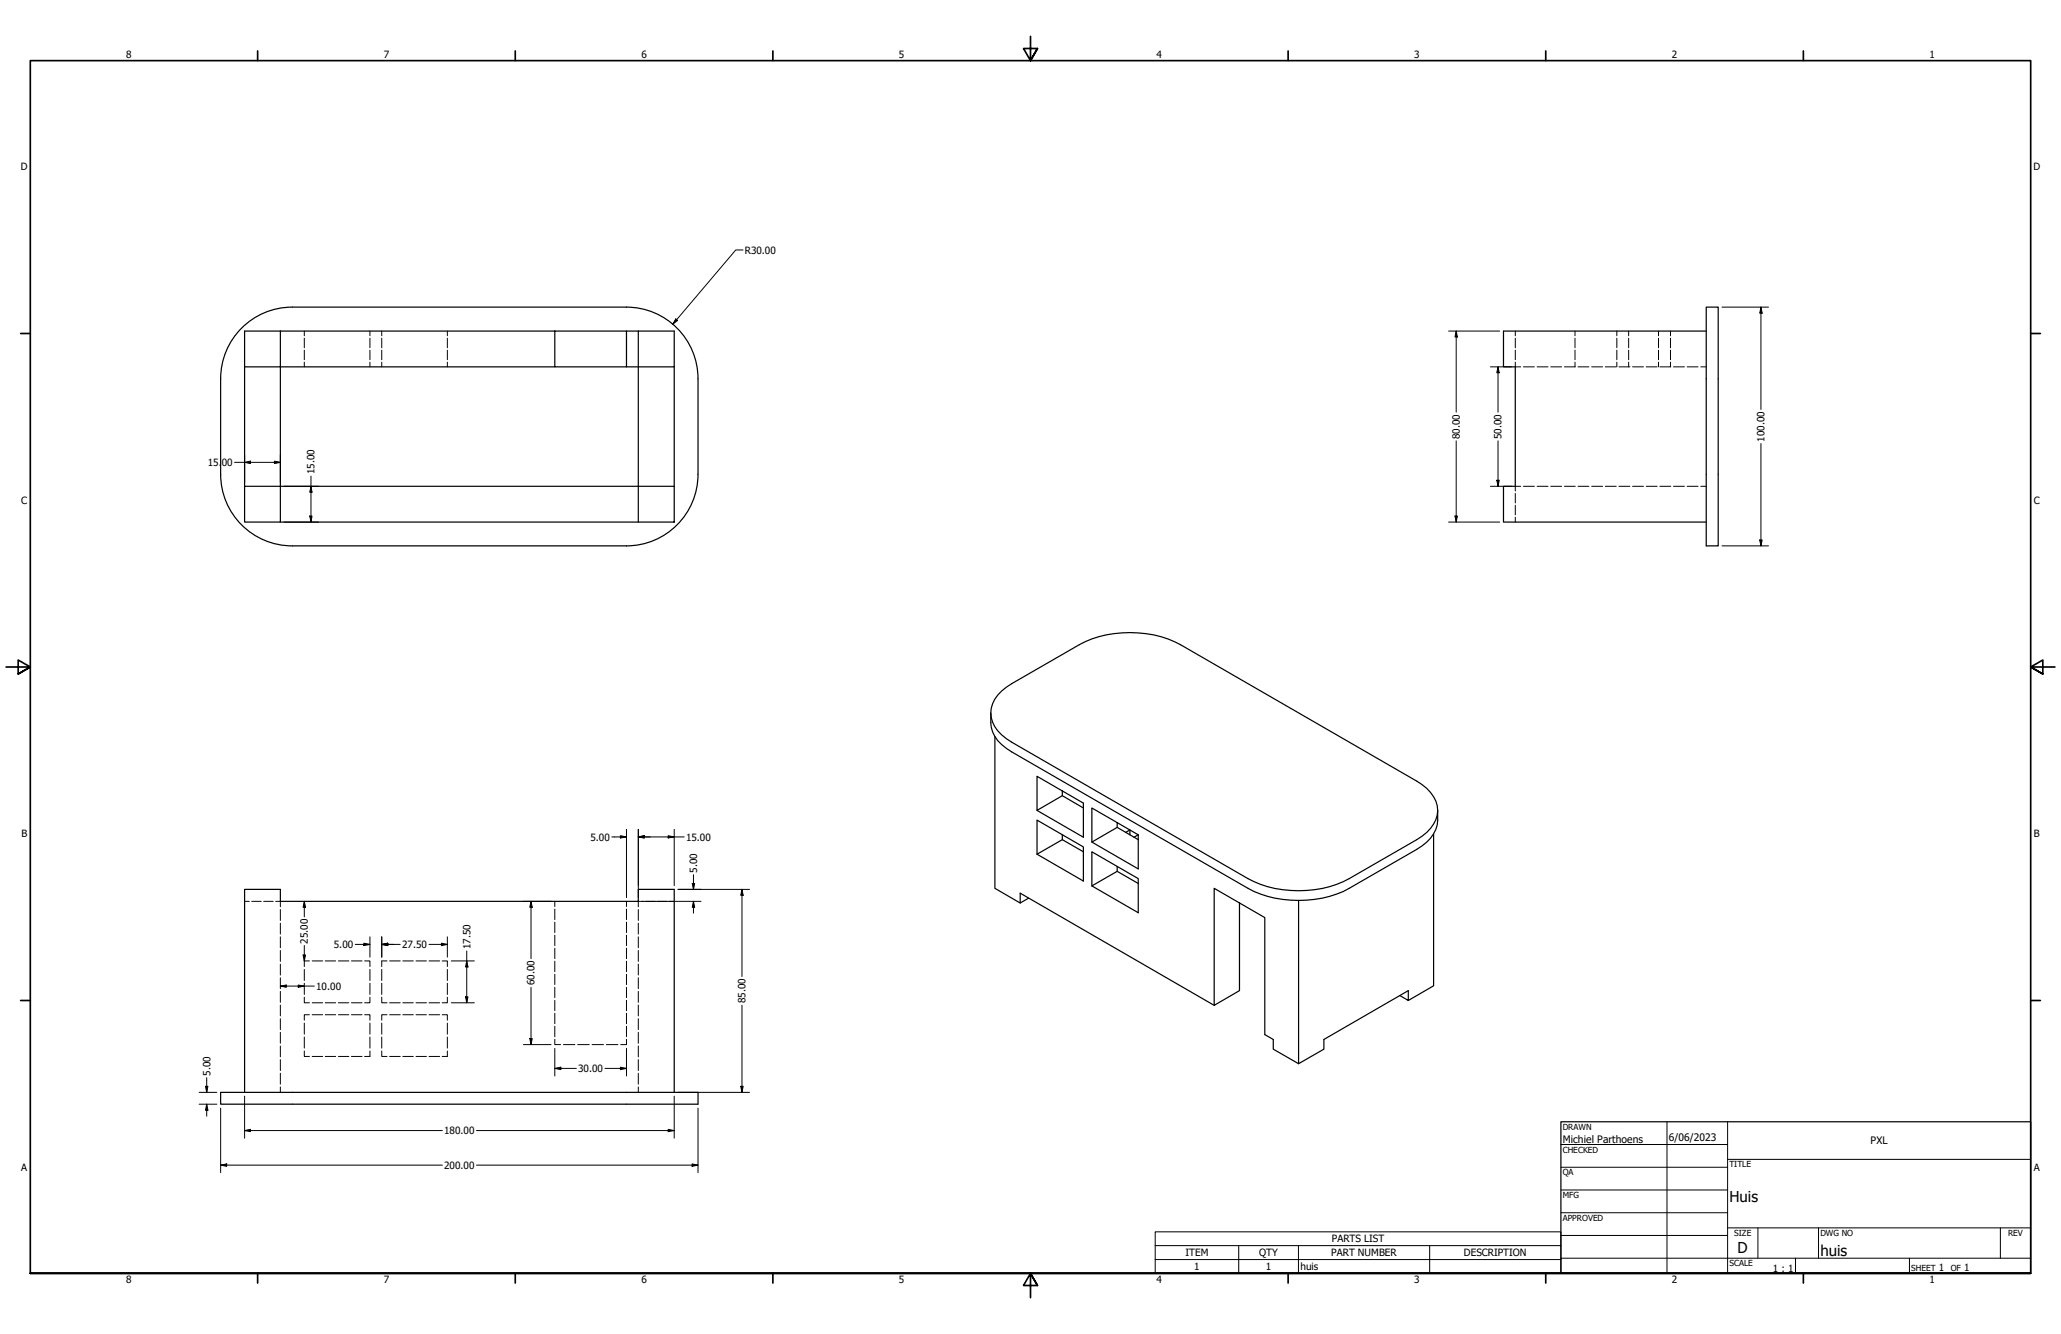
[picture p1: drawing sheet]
<svg xmlns="http://www.w3.org/2000/svg" width="864mm" height="559mm" viewBox="0 0 864 559" stroke-linecap="round" stroke-linejoin="round" font-family="sans-serif">
<!-- layer: Hidden (ANSI) -->
<g fill="none" stroke="#000" stroke-width=".42">
<path d="M127.5 138.7v2M155 138.7v2M160 138.7v2M187.5 138.7v2M634.9 138.7v2M660 138.7v2M677.5 138.7v2M682.4 138.7v2M694.9 138.7v2M700 138.7v2M127.5 141.7v4M127.5 146.7v4"/>
<path d="M127.5 151.7v2M155 141.7v4M155 146.7v4M155 151.7v2M160 141.7v4M160 146.7v4M160 151.7v2M187.5 141.7v4M187.5 146.7v4M187.5 151.7v2M634.9 151.7v2h2.3M634.9 141.7v4"/>
<path d="M634.9 146.7v4M638.4 153.7h4.5M644.1 153.7h4.6M649.8 153.7h4.6M655.5 153.7h4.6M660 141.7v4M660 146.7v4M660 151.7v2M661.2 153.7h4.6M666.9 153.7h4.6M672.7 153.7h4.5M677.5 141.7v4"/>
<path d="M677.5 146.7v4M677.5 151.7v2M678.4 153.7h4.5M682.4 141.7v4M682.4 146.7v4M682.4 151.7v2M684.1 153.7h4.6M689.8 153.7h4.6M694.9 141.7v4M694.9 146.7v4M694.9 151.7v2M695.5 153.7h4.6"/>
<path d="M700 141.7v4M700 146.7v4M700 151.7v2M701.2 153.7h4.6M706.9 153.7h4.6M712.7 153.7h2.2M634.9 206.7v4M634.9 211.6v4M634.9 216.7v2M637.2 203.7h-2.3v2M638.4 203.7h4.5M644.1 203.7h4.6"/>
<path d="M649.8 203.7h4.6M655.5 203.7h4.6M661.2 203.7h4.6M666.9 203.7h4.6M672.7 203.7h4.5M678.4 203.7h4.5M684.1 203.7h4.6M689.8 203.7h4.6M695.5 203.7h4.6M701.2 203.7h4.6M706.9 203.7h4.6M712.7 203.7h2.2"/>
<path d="M102.5 377.6h2M105.5 377.6h4M110.5 377.6h4M115.5 377.6h2v2.3M232.5 377.6v2.1M262.5 377.6v2.1M269.5 377.6h-2v2.3M270.5 377.6h4M275.5 377.6h4M280.5 377.6h2M117.5 381v4.6M117.5 386.7v4.6"/>
<path d="M117.5 392.4v4.6M117.5 398.1v4.6M232.5 380.8v4.4M232.5 386.3v4.4M232.5 391.7v4.4M232.5 397.2v4.4M262.5 380.8v4.4M262.5 386.3v4.4M262.5 391.7v4.4M262.5 397.2v4.4M267.5 381v4.6M267.5 386.7v4.6"/>
<path d="M267.5 392.4v4.6M267.5 398.1v4.6M117.5 403.9v4.5M117.5 409.6v4.5M117.5 415.3v4.6M127.5 417.7v2.4h2.2M127.5 406.1v4.6M127.5 411.9v4.7M129.7 402.5h-2.2v2.4M130.8 402.5h4.4M136.3 402.5h4.4M141.8 402.5h4.4"/>
<path d="M147.3 402.5h4.4M152.8 402.5h2.2v2.4M155 417.7v2.4h-2.2M155 406.1v4.6M155 411.9v4.7M160 417.7v2.4h2.2M160 406.1v4.6M160 411.9v4.7M162.2 402.5h-2.2v2.4M163.3 402.5h4.4M168.8 402.5h4.4M174.3 402.5h4.4"/>
<path d="M179.8 402.5h4.4M185.3 402.5h2.2v2.4M187.5 417.7v2.4h-2.2M187.5 406.1v4.6M187.5 411.9v4.7M232.5 402.7v4.3M232.5 408.1v4.3M232.5 413.6v4.3M232.5 419v4.4M262.5 402.7v4.3M262.5 408.1v4.3M262.5 413.6v4.3"/>
<path d="M262.5 419v4.4M267.5 403.9v4.5M267.5 409.6v4.5M267.5 415.3v4.6M117.5 421v4.6M117.5 426.7v4.6M117.5 432.4v4.6M117.5 438.1v4.6M127.5 428.6v4.6M127.5 434.4v4.6M129.7 425.1h-2.2v2.3M130.8 420.1h4.4"/>
<path d="M130.8 425.1h4.4M136.3 420.1h4.4M136.3 425.1h4.4M141.8 420.1h4.4M141.8 425.1h4.4M147.3 420.1h4.4M147.3 425.1h4.4M152.8 425.1h2.2v2.3M155 428.6v4.6M155 434.4v4.6M160 428.6v4.6M160 434.4v4.6"/>
<path d="M162.2 425.1h-2.2v2.3M163.3 420.1h4.4M163.3 425.1h4.4M168.8 420.1h4.4M168.8 425.1h4.4M174.3 420.1h4.4M174.3 425.1h4.4M179.8 420.1h4.4M179.8 425.1h4.4M185.3 425.1h2.2v2.3M187.5 428.6v4.6M187.5 434.4v4.6"/>
<path d="M232.5 435.4v2.2h2.4M232.5 424.4v4.4M232.5 429.9v4.4M236.1 437.6h4.8M242.1 437.6h4.8M248.1 437.6h4.8M254.1 437.6h4.8M262.5 435.4v2.2h-2.4M262.5 424.4v4.4M262.5 429.9v4.4M267.5 421v4.6M267.5 426.7v4.6"/>
<path d="M267.5 432.4v4.6M267.5 438.1v4.6M117.5 443.9v4.5M117.5 449.6v4.6M117.5 455.3v2.3M127.5 440.2v2.3h2.2M130.8 442.5h4.4M136.3 442.5h4.4M141.8 442.5h4.4M147.3 442.5h4.4M155 440.2v2.3h-2.2M160 440.2v2.3h2.2"/>
<path d="M163.3 442.5h4.4M168.8 442.5h4.4M174.3 442.5h4.4M179.8 442.5h4.4M187.5 440.2v2.3h-2.2M267.5 443.9v4.5M267.5 449.6v4.6M267.5 455.3v2.3"/>
</g>
<!-- layer: Visible (ANSI) -->
<g fill="none" stroke="#000" stroke-width=".51">
<path d="M102.5 138.7h15v15h-15zM117.5 138.7h115v15h30v-15h-30M262.5 138.7h20v15h-15v-15M714.9 138.7h-84.9v15h4.9v50h-4.9v15h84.9M714.9 128.7h5.1v100h-5.1zM102.5 153.7v50M232.5 153.7h-115v50h150v-50h-5M282.5 153.7v50M92.5 198.7v-40a30 30 0 0 1 30-30h140a30 30 0 0 1 30 30v40M92.5 198.7a30 30 0 0 0 30 30h140a30 30 0 0 0 30-30M102.5 203.7h15v15h-15zM117.5 218.7h150"/>
<path d="M267.5 203.7h15v15h-15zM415.2 298.6a15.1 15.1 0 0 0 8.7 16.4l99 57.1a46.8 46.8 0 0 0 42.4 0l28.4-16.3a15.3 15.3 0 0 0 8.7-16.3M419.7 289.4l4.2-3 28.3-16.3a46.8 46.8 0 0 1 42.5 0l99 57.1a15.6 15.6 0 0 1 8.7 12.3 14.9 14.9 0 0 1-8.7 12.2l-28.4 16.3a46.8 46.8 0 0 1-42.4 0l-99-57.1a15.3 15.3 0 0 1-8.7-12.3 12.4 12.4 0 0 1 4.5-9.2zM416.9 308.5v63.6l10.6 6.2v-4.2l81.3 47M445.1 331.3v2l-10.6 6.2v-14.3l19.5 11.2v14.3l-19.5-11.2M445.1 333.3l8.9 5.2M434.5 343.5l19.5 11.3v14.3l-19.5-11.3zM445.1 349.7v2M454 356.8l-8.9-5.1-10.6 6.1M457.5 356.8l19.4 11.2v14.3l-19.4-11.2zM468.1 344.6v2l-10.6 6.1v-14.2l19.4 11.2M468.1 346.6l8.8 5.1"/>
<path d="M471.7 348.7l1.8-1v2M476.9 349.7v14.3l-19.4-11.3M476.9 349.7l-1.7 1M600.7 349.3v63.6l-10.6 6.2M431 376.2l-3.5 2.1M468.1 363v2M476.9 370.1l-8.8-5.1-10.6 6.1M544.1 377.2v68.4l-10.6-6.1v-4.1l-3.5-2v-49l-21.2-12.3v49l10.6-6.1v-36.7M586.5 417l3.6 2.1v-4.1l-35.4 20.4v4.1l-10.6 6.1M92.5 457.6h200v4.9h-200zM102.5 457.6v-85h15v5h150v-5h15v85"/>
</g>
<!-- layer: Symbol (ANSI) -->
<path d="M484.1 521.8v-5.8h169.9v5.8M484.1 521.8h169.9v5.8M484.1 521.8v11.6h169.9v-5.8M484.1 527.6h169.9M519 521.8v11.6M544.1 521.8v11.6M599.1 521.8v11.6" fill="none" stroke="#000" stroke-width=".42"/>
<!-- layer: Border (ANSI) -->
<g fill="none" stroke="#000" stroke-width=".7">
<path d="M431.8 15.2v10.2l-2.9-5.1h5.8l-2.9 5.1 2.9-5.1M107.9 21.3v4.1M215.9 21.3v4.1M323.8 21.3v4.1M539.8 21.3v4.1M647.7 21.3v4.1M755.6 21.3v4.1M8.6 139.7h4.1M850.9 139.7h4.1M2.5 279.4h10.2l-5.1-2.9v5.8l5.1-2.9-5.1 2.9M861.1 279.4h-10.2l5.1-2.9v5.8l-5.1-2.9 5.1 2.9M8.6 419.1h4.1"/>
<path d="M850.9 419.1h4.1M12.7 533.4v-508h838.2v508h-838.2h838.2M107.9 533.4v4.1M215.9 533.4v4.1M323.8 533.4v4.1M434.7 538.5l-2.9-5.1 2.9 5.1h-5.8l2.9-5.1v10.2M539.8 533.4v4.1M647.7 533.4v4.1M755.6 533.4v4.1"/>
</g>
<!-- layer: Title (ANSI) -->
<g fill="none" stroke="#000" stroke-width=".42">
<path d="M654 479.4h69.9M698.5 469.9v63.5M723.9 469.9v63.5M654 488.9h69.9M654 498.5h69.9M723.9 485.6h127M654 508h69.9M654 517.5h69.9M723.9 514.3h127M736.6 514.3v12.7M762 514.3v12.7M838.2 514.3v12.7"/>
<path d="M654 527h196.9M752.3 527v6.4M800.1 527v6.4"/>
</g>
<path d="M654 469.9h196.9v63.5h-196.9z" fill="none" stroke="#000" stroke-width=".51"/>
<!-- layer: Dimension (ANSI) -->
<g fill="none" stroke="#000" stroke-width=".42">
<path d="M311.3 104.7h-3l-26.4 31.1M283.1 133.6l.8 .6-2 1.6zM607 138.7h21.4M610.2 138.7l.5 2.5h-1zM610.2 138.7v34M721.6 128.7h19.4M737.9 128.7l.5 2.5h-1zM737.9 128.7v42.8M624.5 153.7h8.8M627.7 153.7l.5 2.4h-1zM627.7 153.7v19M98.3 193.7h19.2"/>
<path d="M102.5 193.7l2.5-.5v1zM102.5 190.5v11.6M115 193.2l2.5 .5-2.5 .5zM117.5 190.5v11.6M130.3 199.5v19.2M610.2 184.7v34M627.7 184.7v19M737.9 185.8v42.9M119.1 218.7h14.4M119.1 203.7h14.4M129.8 216.2h.9l-.4 2.5zM130.3 203.7l.4 2.5h-.9z"/>
<path d="M607 218.7h21.4M609.7 216.2h1l-.5 2.5zM624.5 203.7h8.8M627.2 201.2h1l-.5 2.5zM721.6 228.7h19.4M737.4 226.2h1l-.5 2.5zM256.3 350.6h6.2M260 350.1l2.5 .5-2.5 .4zM262.5 347.4v28.6M267.5 350.6l2.5-.5v.9zM267.5 350.6h19.2M267.5 347.4v28.6"/>
<path d="M280 350.1l2.5 .5-2.5 .4zM282.5 347.4v23.6M127.5 377.6l.5 2.4h-1zM127.5 377.6v6.4M219.3 377.6h11.6M222.5 377.6l.5 2.4h-1zM222.5 377.6v24M269.1 377.6h24.7M284.1 372.6h30M290.1 370.1h1l-.5 2.5zM290.6 377.6l.5 2.4h-1zM290.6 366.4v6.2"/>
<path d="M290.6 377.6v4.9M310.9 372.6l.5 2.4h-1zM310.9 372.6v36.5M127.5 396v6.5M148.8 395.6h6.2M152.5 395.1l2.5 .5-2.5 .5zM155 392.4v8.5M160 395.6l2.5-.5v1zM160 395.6h7.7M160 392.4v8.5M179.8 395.6h7.7M185 395.1l2.5 .5-2.5 .5z"/>
<path d="M187.5 392.4v8.5M195.6 398.3v21.8M117.5 413.1l2.5-.5v1zM117.5 413.1h14.2M125 412.6l2.5 .5-2.5 .5zM127 400h1l-.5 2.5zM189.1 402.5h9.7M195.1 417.6h1l-.5 2.5zM195.6 402.5l.5 2.6h-1zM222.5 413.6v24M189.1 420.1h9.7M219.3 437.6h11.6"/>
<path d="M222 435h1l-.5 2.6zM232.5 439.2v11.5M262.5 439.2v11.5M310.9 421.1v36.5M83.4 457.6h7.5M86.1 455h1l-.5 2.6zM86.6 451.4v6.2M102.5 459.2v17.6M232.5 447.5l2.5-.5v1.1zM232.5 447.5h9M253.5 447.5h9M260 447l2.5 .5-2.5 .6z"/>
<path d="M282.5 459.2v17.6M284.1 457.6h30M310.4 455h1l-.5 2.6zM83.4 462.5h7.5M86.6 462.5l.5 2.6h-1zM86.6 462.5v5.1M92.5 464.2v27M102.5 473.6l2.5-.5v.9zM102.5 473.6h82.9M199.6 473.6h82.9M280 473.1l2.5 .5-2.5 .4zM292.5 464.2v27"/>
<path d="M92.5 488.1l2.5-.5v1zM92.5 488.1h92.9M199.6 488.1h92.9M290 487.6l2.5 .5-2.5 .5z"/>
</g>
<g fill="#000">
<path d="M283.1 133.6l.8 .6-2 1.6z" fill-rule="evenodd"/>
<path d="M737.9 128.7l.5 2.5h-1z" fill-rule="evenodd"/>
<path d="M610.2 138.7l.5 2.5h-1z" fill-rule="evenodd"/>
<path d="M627.7 153.7l.5 2.4h-1z" fill-rule="evenodd"/>
<path d="M102.5 193.7l2.5-.5v1z" fill-rule="evenodd"/>
<path d="M115 193.2l2.5 .5-2.5 .5z" fill-rule="evenodd"/>
<path d="M129.8 216.2h.9l-.4 2.5z" fill-rule="evenodd"/>
<path d="M130.3 203.7l.4 2.5h-.9z" fill-rule="evenodd"/>
<path d="M609.7 216.2h1l-.5 2.5z" fill-rule="evenodd"/>
<path d="M627.2 201.2h1l-.5 2.5z" fill-rule="evenodd"/>
<path d="M737.4 226.2h1l-.5 2.5z" fill-rule="evenodd"/>
<path d="M260 350.1l2.5 .5-2.5 .4z" fill-rule="evenodd"/>
<path d="M267.5 350.6l2.5-.5v.9z" fill-rule="evenodd"/>
<path d="M267.5 350.6l2.5-.5v.9z" fill-rule="evenodd"/>
<path d="M280 350.1l2.5 .5-2.5 .4z" fill-rule="evenodd"/>
<path d="M290.1 370.1h1l-.5 2.5z" fill-rule="evenodd"/>
<path d="M310.9 372.6l.5 2.4h-1z" fill-rule="evenodd"/>
<path d="M127.5 377.6l.5 2.4h-1z" fill-rule="evenodd"/>
<path d="M152.5 395.1l2.5 .5-2.5 .5z" fill-rule="evenodd"/>
<path d="M160 395.6l2.5-.5v1z" fill-rule="evenodd"/>
<path d="M160 395.6l2.5-.5v1z" fill-rule="evenodd"/>
<path d="M185 395.1l2.5 .5-2.5 .5z" fill-rule="evenodd"/>
<path d="M222.5 377.6l.5 2.4h-1z" fill-rule="evenodd"/>
<path d="M290.6 377.6l.5 2.4h-1z" fill-rule="evenodd"/>
<path d="M117.5 413.1l2.5-.5v1z" fill-rule="evenodd"/>
<path d="M125 412.6l2.5 .5-2.5 .5z" fill-rule="evenodd"/>
<path d="M127 400h1l-.5 2.5z" fill-rule="evenodd"/>
<path d="M195.1 417.6h1l-.5 2.5z" fill-rule="evenodd"/>
<path d="M195.6 402.5l.5 2.6h-1z" fill-rule="evenodd"/>
<path d="M222 435h1l-.5 2.6z" fill-rule="evenodd"/>
<path d="M86.1 455h1l-.5 2.6z" fill-rule="evenodd"/>
<path d="M232.5 447.5l2.5-.5v1.1z" fill-rule="evenodd"/>
<path d="M260 447l2.5 .5-2.5 .6z" fill-rule="evenodd"/>
<path d="M310.4 455h1l-.5 2.6z" fill-rule="evenodd"/>
<path d="M86.6 462.5l.5 2.6h-1z" fill-rule="evenodd"/>
<path d="M102.5 473.6l2.5-.5v.9z" fill-rule="evenodd"/>
<path d="M280 473.1l2.5 .5-2.5 .4z" fill-rule="evenodd"/>
<path d="M92.5 488.1l2.5-.5v1z" fill-rule="evenodd"/>
<path d="M290 487.6l2.5 .5-2.5 .5z" fill-rule="evenodd"/>
</g>
<g font-size="6.3">
<text x="724.7" y="503.3">Huis</text>
<text x="728.1" y="524.9">D</text>
<text x="762.8" y="526.2">huis</text>
</g>
<g font-size="4.3">
<text x="654.8" y="478.6">Michiel Parthoens</text>
<text x="699.3" y="478">6/06/2023</text>
<text x="783.8" y="479.4">PXL</text>
</g>
<g font-size="4.2">
<text x="52.8" y="24.4">8</text>
<text x="160.8" y="24.4">7</text>
<text x="268.7" y="24.4">6</text>
<text x="376.7" y="24.4">5</text>
<text x="484.6" y="24.4">4</text>
<text x="592.6" y="24.4">3</text>
<text x="700.5" y="24.4">2</text>
<text x="808.5" y="24.4">1</text>
<text x="8.8" y="71.4">D</text>
<text x="852" y="71.4">D</text>
<text x="312.1" y="106.2">R30.00</text>
<text x="611.7" y="183.9" transform="rotate(-90 611.7 183.9)">80.00</text>
<text x="629.2" y="183.9" transform="rotate(-90 629.2 183.9)">50.00</text>
<text x="739.4" y="185" transform="rotate(-90 739.4 185)">100.00</text>
<text x="87.1" y="195.2">15.</text>
<text x="92.9" y="195.2">00</text>
<text x="131.8" y="198.7" transform="rotate(-90 131.8 198.7)">15.00</text>
<text x="8.9" y="211.1">C</text>
<text x="852.2" y="211.1">C</text>
<text x="9" y="350.8">B</text>
<text x="247.4" y="352.1">5.00</text>
<text x="287.5" y="352.1">15.00</text>
<text x="852.2" y="350.8">B</text>
<text x="292.1" y="365.6" transform="rotate(-90 292.1 365.6)">5.00</text>
<text x="129" y="395.3" transform="rotate(-90 129 395.3)">25.00</text>
<text x="139.9" y="397.1">5.00</text>
<text x="168.5" y="397.1">27.50</text>
<text x="197.1" y="397.6" transform="rotate(-90 197.1 397.6)">17.50</text>
<text x="224" y="412.8" transform="rotate(-90 224 412.8)">60.00</text>
<text x="132.5" y="414.6">10.00</text>
<text x="312.4" y="420.2" transform="rotate(-90 312.4 420.2)">85.00</text>
<text x="242.3" y="449.1">30.00</text>
<text x="88.1" y="450.6" transform="rotate(-90 88.1 450.6)">5.00</text>
<text x="186.1" y="475.1">180.00</text>
<text x="8.9" y="490.5">A</text>
<text x="186.1" y="489.6">200.00</text>
<text x="852.2" y="490.5">A</text>
<text x="558.1" y="520.4">PARTS LIST</text>
<text x="496.8" y="526.2">ITEM</text>
<text x="527.6" y="526.2">QTY</text>
<text x="557.8" y="526.2">PART NUMBER</text>
<text x="613.4" y="526.2">DESCRIPTION</text>
<text x="500.4" y="532">1</text>
<text x="530.4" y="532">1</text>
<text x="545" y="532.1">huis</text>
<text x="742.9" y="532.6">1 : 1</text>
<text x="812.4" y="532.6">1</text>
<text x="823" y="532.6">1</text>
<text x="52.8" y="537.5">8</text>
<text x="160.8" y="537.5">7</text>
<text x="268.7" y="537.5">6</text>
<text x="376.7" y="537.5">5</text>
<text x="484.6" y="537.5">4</text>
<text x="592.6" y="537.5">3</text>
<text x="700.5" y="537.5">2</text>
<text x="808.5" y="537.5">1</text>
</g>
<g font-size="3.5">
<text x="654.8" y="473.2">DRAWN</text>
<text x="654.8" y="482.8">CHECKED</text>
<text x="724.7" y="488.9">TITLE</text>
<text x="654.8" y="492.3">QA</text>
<text x="654.8" y="501.8">MFG</text>
<text x="654.8" y="511.4">APPROVED</text>
<text x="726.7" y="517.7">SIZE</text>
<text x="762.8" y="517.7">DWG NO</text>
<text x="841.4" y="517.7">REV</text>
<text x="724.7" y="530.4">SCALE</text>
<text x="800.9" y="532.6">SHEET</text>
<text x="817.4" y="532.6">OF</text>
</g>
</svg>
